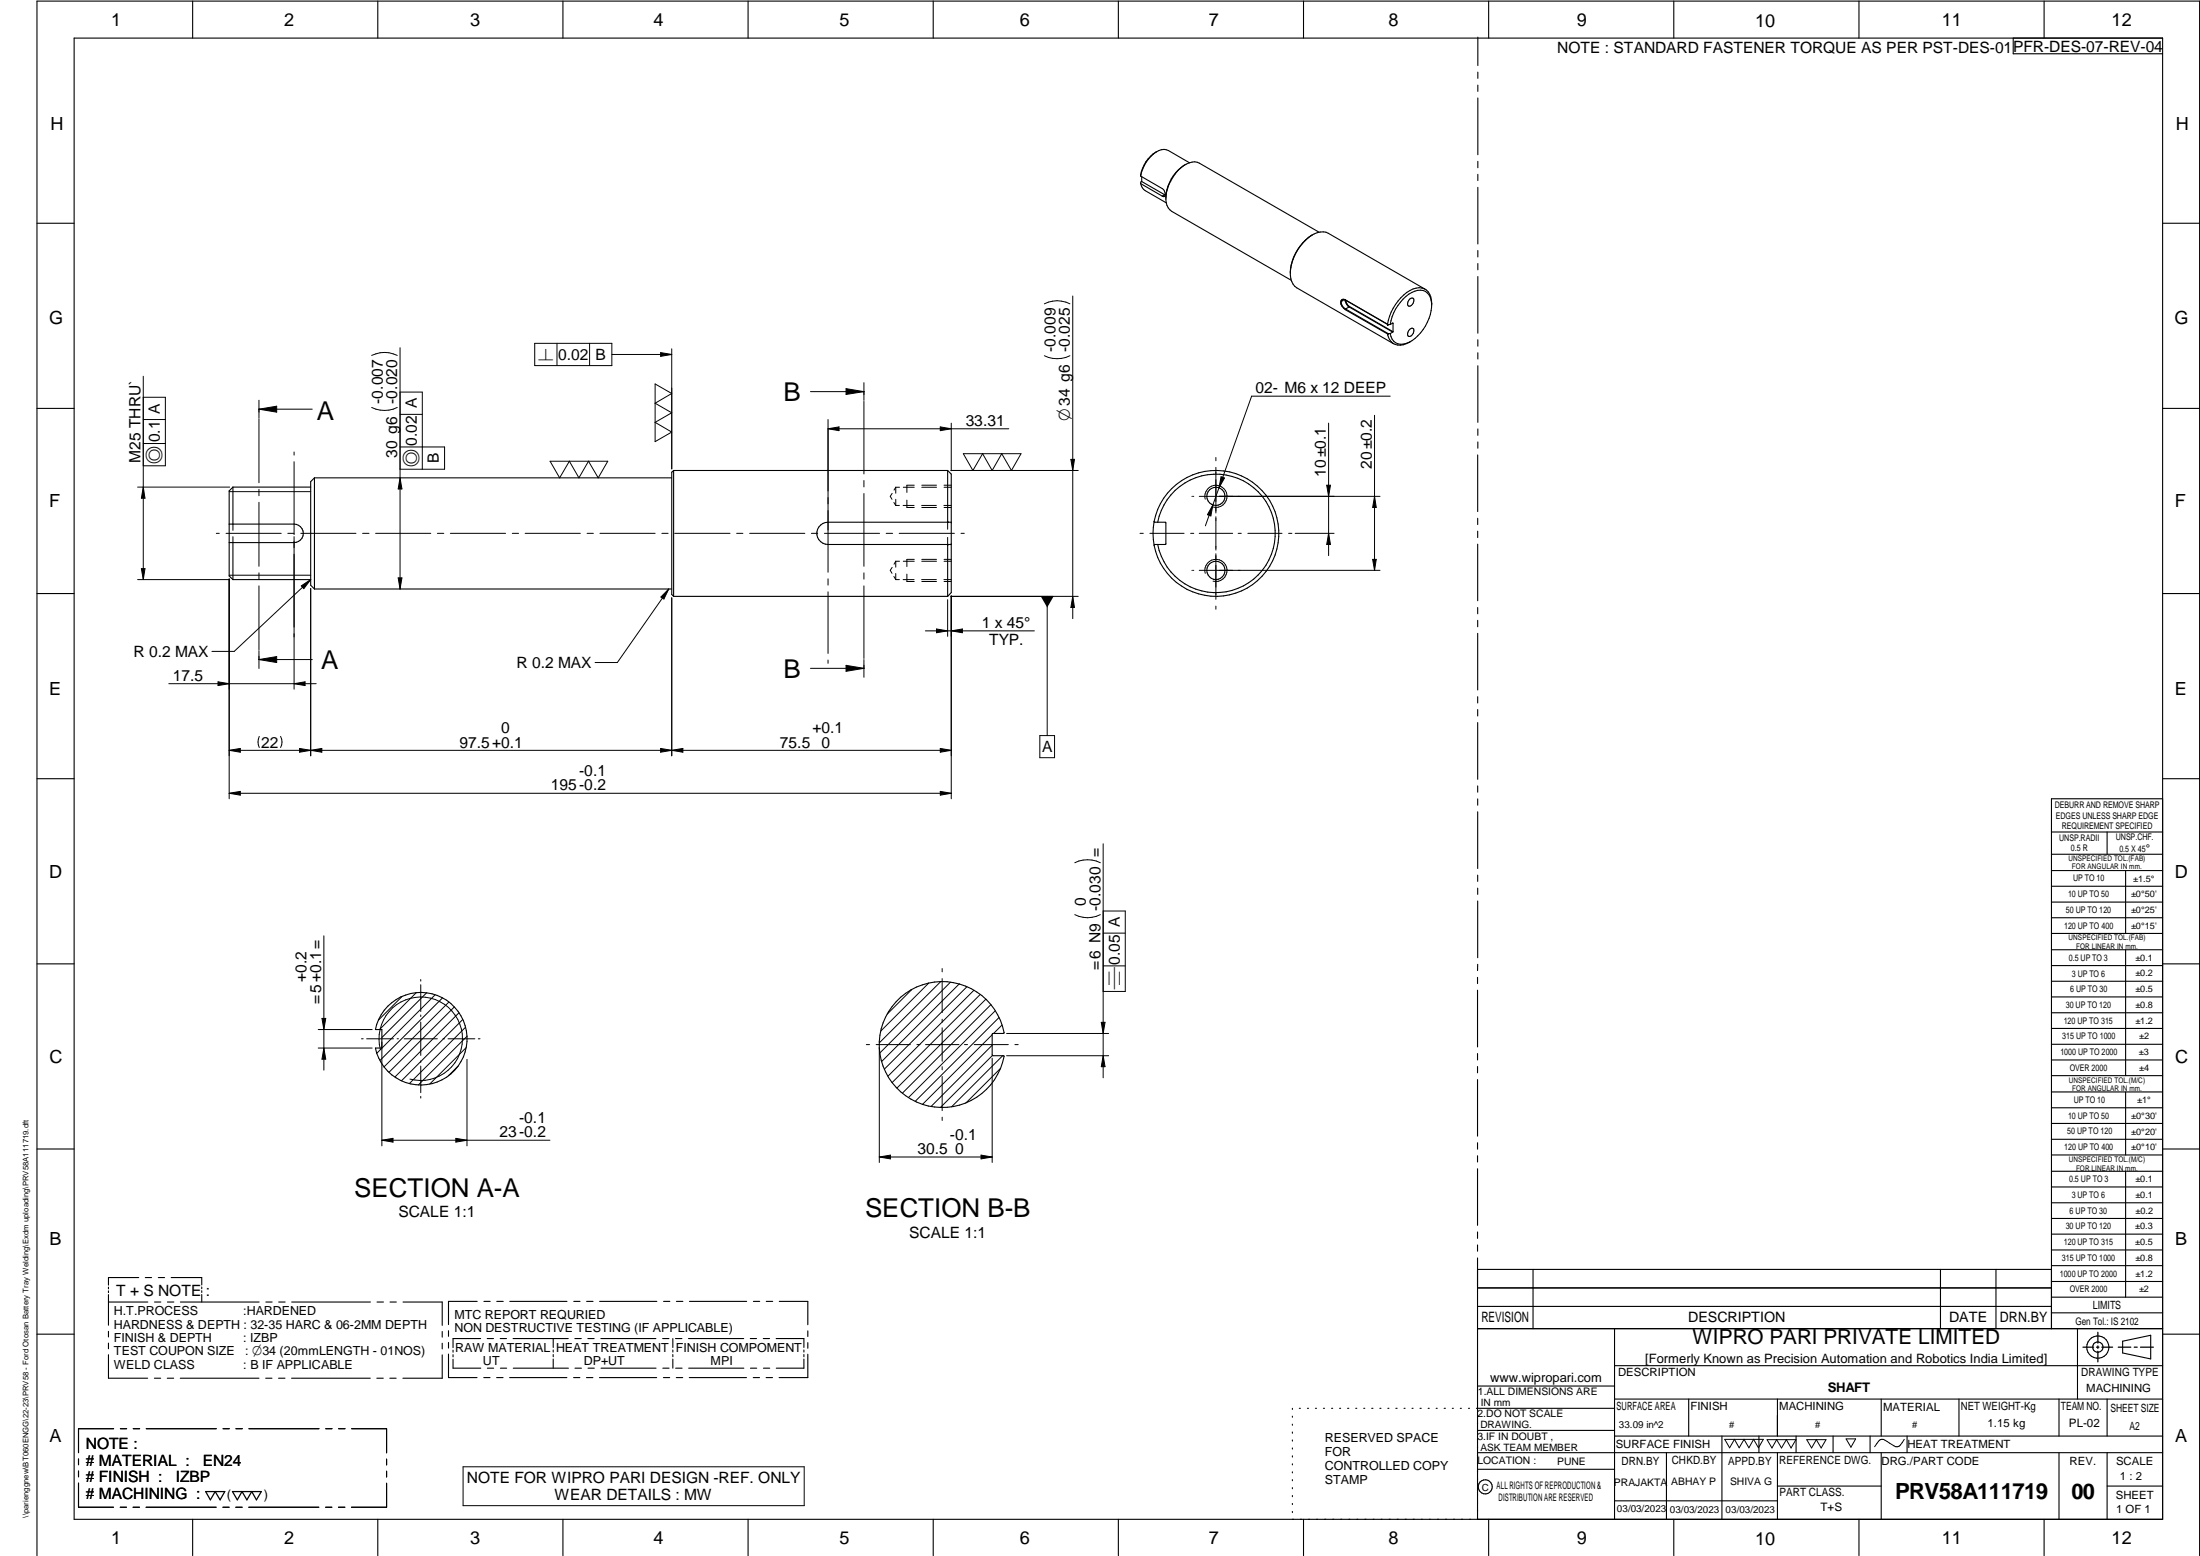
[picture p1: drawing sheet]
<svg xmlns="http://www.w3.org/2000/svg" width="594mm" height="420mm" viewBox="0 0 594 420" stroke-linecap="round" stroke-linejoin="round" font-family="sans-serif">
<g fill="none" stroke="#000" stroke-width=".3">
<path d="M20 10.3h564v400h-564zM52 .3v10M102 .3v10M152 .3v10M202 .3v10M252 .3v10M302 .3v10M352 .3v10M399.1 10v7.7M399.1 19.5v1.7M402 .3v10M452 .3v10"/>
<path d="M502 .3v10M543.6 10.3v4.2h40.4M552 .3v10M399.1 23v1.7M399.1 26.5v15.3M308 49.6a2.92 2.92 0 0 0 1.2 1.9l5.8 3.3M308 47.5l5.9 3.4a1.32 1.32 0 0 1 .4 2.2l-.4-.1M308 49.6l5.9 3.4M308.3 49l-.2 .1-.1 .5M308.3 47.7v1.3M308.3 49l6.2 3.6M312.4 41a8.6 8.6 0 0 0-4.4 6.5"/>
<path d="M314.5 52.6l.2 .1M314.5 52.6l-.6 .4M314.8 53.6a10.4 10.4 0 0 1 7.1-9.8l.7-.1 1.3 .4 32.3 18.6M318.8 45.4a11.2 11.2 0 0 0-3.9 9.3 3.4 3.4 0 0 0 1.5 2.4l32.3 18.6M320.1 44.4l-1.1 .8M321.2 43.9l-5.7-3.3a4 4 0 0 0-4.7 1.6 10.7 10.7 0 0 0-2.8 5.3M399.1 43.6v1.7M399.1 47.1v1.7M399.1 50.6v15.3M10 60.3h10M354.5 63.4a12.6 12.6 0 0 0-6.1 10.2M384.8 78.1l-26.1-15.1a5.6 5.6 0 0 0-6.4 2.1 12.4 12.4 0 0 0-3.7 10.1 3.8 3.8 0 0 0 1.6 2.5l26.1 15.1"/>
<path d="M399.1 67.6v1.8M399.1 71.2v1.7M399.1 74.7v15.3M584 60.3h10M362.5 80.9h.1M362.5 80.9a1.36 1.36 0 0 0 .4 2.2l.4 .3M362.6 80.9h.1M363 80.9a.86 .86 0 0 0-.9 .3 .86 .86 0 0 0 0 1l1.2 1.4M363 80.9h.3M363.1 80.9h-.5M363.1 80.9l.2 .1M363.3 81h.1"/>
<path d="M363.3 81l.4 1.3 .6 .6M363.3 80.9l11.4 6.6M363.3 83.6l11.4 6.6M363.3 80.9v.1M363.3 81l11.4 6.6h.7M363.3 83.4l11.6 6.7M363.3 83.4v.2M363.4 81.1a2.2 2.2 0 0 0 1 1.7M364.3 82.9l-1 .5M364.3 82.9l11.8 6.8M364.4 82.8l11.8 6.8M364.4 82.8l-.1 .1"/>
<path d="M374.7 87.5h.1M374.7 90.1h.1M374.7 90.2h.1M374.7 90.2a3.4 3.4 0 0 0 5.1 2.6l1.2-.6M374.7 87.6h.1M374.8 87.6h.1M374.8 90.1h-.1M374.9 90.1h.1M374.9 90.1h.5M375.4 87.6a12 12 0 0 1 6.7-9 3.2 3.2 0 0 1 4.5 3.3 11.8 11.8 0 0 1-7 10.9 3 3 0 0 1-4.2-2.7M375.4 87.6l.8-.3v2.3M376.1 89.7l-.7 .4"/>
<path d="M376.2 89.6l-.1 .1M380.7 88.9l.6-.3 .2 .1a1.43 1.43 0 0 1-1.1 2.1 1.26 1.26 0 0 1 .3-1.9zM380.7 80.8l.8-.3a1.43 1.43 0 0 1-1.1 2.2 1.26 1.26 0 0 1 .3-1.9zM386.6 82.4a4.1 4.1 0 0 0-2.7-4.6 7.4 7.4 0 0 0-6.4 3.5l-.7 .9a12.7 12.7 0 0 0-2.1 5.3M399.1 91.7v1.8M399.1 95.2v1.7M399.1 98.8v15.2M10 110.3h10M399.1 115.8v1.8M399.1 119.3v1.7M584 110.3h10M62.9 131.5v10"/>
<path d="M62.9 131.5l-1 1v23l1 1M62.9 131.5h21M84.9 129v30M84.9 129l-1 1v28l1 1M84.9 129h96.5M181.9 127v34M181.9 127l-.5 .5v33l.5 .5M181.9 127h74M255.9 127l1 1v32l-1 1M255.9 127v13.8l.2 .2M316.4 132a17 17 0 0 1 26.2 2.6 17 17 0 0 1-7.8 25.1 17 17 0 0 1-23.1-12.6l3-.1 .1-.2v-5.7l-3.1-.1a15.8 15.8 0 0 1 4.7-9zM399 122.9v15.2"/>
<path d="M399 140v1.6M61.9 141.5h17.5a2.5 2.5 0 0 1 2.5 2.5 2.5 2.5 0 0 1-2.5 2.5h-17.5M62.9 146.5v10M62.9 156.5h21M84.9 159h96.5M256.1 147l-.2 .3v13.7M256.9 141h-33.3a3 3 0 0 0-3 3 3 3 0 0 0 3 3h33.3M311.7 140.8a17.6 17.6 0 0 0 0 6.4M312.6 141a16 16 0 0 1 24.6-10.3 16 16 0 0 1 0 26.6 16 16 0 0 1-24.6-10.3M399 143.4v1.8M399 146.9v15.3M10 160.3h10"/>
<path d="M181.9 161h74M399 164v1.7M399 167.5v1.7M399 171v15.3M584 160.3h10M399 188.1v1.7M399 191.6v1.7M399 195.1v15.3M10 210.3h10M399 212.2v1.7M399 215.7v1.7M399 219.2v15.3"/>
<path d="M584 215.7h-30v143.1M584 210.3h10M399 236.3v1.7M399 239.8v1.7M554 224.7h30M554 230.7h30M554 235.1h30M554 239.3h30M569 224.7v6M574 235.1v17M399 243.3v15.3M554 243.6h30"/>
<path d="M554 247.8h30M554 252.1h30M554 256.5h30M574 256.5v33.9M10 260.3h10M104.7 271.7a12.5 12.5 0 0 1 19.3 1.8 12.5 12.5 0 0 1-5.5 18.5 12.5 12.5 0 0 1-17.1-9h1.7v-5h-1.7a12.4 12.4 0 0 1 3.3-6.3zM242 270.5a16.9 16.9 0 0 1 17.2-4.8 16.9 16.9 0 0 1 11.9 13.3l-3 .1-.2 .2v5.6l.2 .2h3a17 17 0 0 1-24.3 12.1 17 17 0 0 1-4.8-26.7zM399 263.9v1.7M399 267.4v15.3M399 260.4v1.7M554 260.7h30M554 265h30"/>
<path d="M554 269.2h30M554 273.5h30M554 277.7h30M584 260.3h10M399 284.5v1.7M399 288v1.7M399 291.5v15.3M554 282h30M554 286.2h30M554 290.4h30M554 294.9h30M554 299.1h30"/>
<path d="M574 294.9v17M10 310.3h10M399 308.6v1.7M399 312.1v1.7M399 315.6v15.3M554 303.4h30M554 307.6h30M554 311.9h30M554 316.3h30M574 316.3v34M584 310.3h10M399 332.7v1.7"/>
<path d="M399 336.2v1.7M399 339.7v70.6M554 320.5h30M554 324.8h30M554 329h30M554 333.2h30M554 337.5h30M29.3 351.6h10.6M29.3 347.6v.4M29.3 348.6v.4M29.3 349.6v8.2M29.3 359.5v1.5"/>
<path d="M37.5 345h-8.2v2M39.2 345h1.7M41.7 351.6h1.7M42.8 345h1.6M45.2 351.6h1.7M46.2 345h8.3v2M48.7 351.6h21.3M54.5 347.5v.5M54.5 348.5v.5M54.5 349.5v2.1M71.8 351.6h1.7M75.3 351.6h1.7"/>
<path d="M78.8 351.6h21.2M101.8 351.6h1.7M105.3 351.6h1.7M108.8 351.6h10.6v6.3M119.4 359.5v1.6M121.1 359.3v1.5M128.9 351.4h-7.8v6.3M130.7 351.4h1.7M134.1 351.4h1.8M137.7 351.4h15.4M154.9 351.4h1.7M158.4 351.4h1.7"/>
<path d="M161.9 351.4h15.5M179.2 351.4h1.7M182.7 351.4h1.7M186.2 351.4h15.4M203.4 351.4h1.7M206.9 351.4h1.8M210.4 351.4h7.7v6.3M218.1 359.4v1.5M399 358.8h185M399 352.8h155M399 347.8h155M399 342.8h155"/>
<path d="M414 342.8v16M436 358.8v51.5M524 342.8v16M539 342.8v16M554 341.8h30M554 346h30M554 350.3h30M554 354.5h30M561 358.8v19M10 360.3h10M29.3 362.7v1.5M29.3 365.8v6.4h10.6"/>
<path d="M41.7 372.2h1.7M45.2 372.2h1.7M48.7 372.2h21.2M71.7 372.2h1.7M75.2 372.2h1.8M78.7 372.2h21.3M101.8 372.2h1.7M105.3 372.2h1.7M119.4 362.7v1.5M119.4 365.8v6.4h-10.6M121.1 362.5v1.5M121.1 365.6v6.4h7.7"/>
<path d="M122.3 367v2.4h7.5M122.3 364.6v.5M122.3 365.8v.6M129.8 361.4h-7.5v2.5M130.6 372h1.7M131.6 361.4h1.7M131.6 369.4h1.7M134.1 372h1.7M135.1 361.4h1.7M135.1 369.4h1.7M137.6 372h15.5M138.6 361.4h14.9"/>
<path d="M138.6 369.4h14.9M149.4 361.4v2.5M149.4 364.5v.6M149.4 365.8v.6M149.4 367v2.4M154.9 372h1.7M155.2 361.4h1.8M155.3 369.4h1.7M158.4 372h1.7M158.7 361.4h1.7M158.8 369.4h1.7M161.9 372h15.4"/>
<path d="M162.3 361.4h14.8M162.3 369.4h14.9M178.9 361.4h1.7M179 369.4h1.7M179.1 372h1.7M181.7 361.4v2.5M181.7 364.5v.6M181.7 365.8v.6M181.7 367v2.4M182.4 361.4h1.7M182.4 369.4h1.8M182.6 372h1.8"/>
<path d="M185.9 361.4h14.9M186 369.4h14.9M186.1 372h15.5M202.6 361.4h1.7M202.6 369.4h1.7M203.4 372h1.7M206.1 361.4h1.7M206.2 369.4h1.6M206.9 372h1.7M209.6 361.4h7.5v2.5M217.1 364.5v.6M217.1 365.8v.6"/>
<path d="M217.1 367v2.4h-7.5M218.1 362.5v1.6M218.1 365.7v6.3h-7.7M399 374.3h37M436 368.8h148M436 377.8h148M456 377.8v10M480 377.8v10M508 377.8v10M529 377.8v10M556 377.8v10M569 377.8v10"/>
<path d="M573.2 362.2l7.6-1.6v6.3l-7.6-1.6zM584 360.3h10M21.2 394v1.5M21.2 397.2v1.6M30.7 385.8h-9.5v6.5M32.5 385.8h1.7M36 385.8h1.7M39.5 385.8h18.9M60.2 385.8h1.7M63.7 385.8h1.7M67.2 385.8h18.9M88 385.8h1.7"/>
<path d="M91.4 385.8h1.8M94.9 385.8h9.5v6.5M104.4 394v1.6M104.4 397.3v1.5M349 380.3v.3M349 382.4v.3M349 384.6v.3M349 386.7v.3M349 388.8v.3M349 391v.3M349 393.1v.3M349 395.3v.3"/>
<path d="M349 397.4v.3M349 399.5v.3M350.9 380.3h.2M353.1 380.3h.2M355.2 380.3h.3M357.4 380.3h.3M359.6 380.3h.3M361.7 380.3h.3M363.9 380.3h.3M366.1 380.3h.3M368.3 380.3h.2M370.4 380.3h.3"/>
<path d="M372.6 380.3h.3M374.8 380.3h.3M376.9 380.3h.4M379.1 380.3h.3M381.3 380.3h.3M383.4 380.3h.4M385.6 380.3h.3M387.8 380.3h.3M390 380.3h.3M392.2 380.3h.3M394.3 380.3h.3M396.5 380.3h.3"/>
<path d="M398.7 380.3h37.3M399 396.7h37M399 392.3h185M399 386.2h37M436 387.8h148M450 392.3v18M465 387.8v22.5M475 387.8v4.5M480 392.3v18M485 387.8v4.5M495 387.8v4.5M505 387.8v4.5"/>
<path d="M508 392.3v18M515 387.8v4.5M556 392.3v18M569 392.3v18M21.2 400.5v6.5h9.4M32.5 407h1.7M35.9 407h1.8M39.4 407h19M52 410.3v9.7M60.2 407h1.7M63.7 407h1.7M67.2 407h18.9"/>
<path d="M87.9 407h1.7M91.4 407h1.7M102 410.3v9.7M104.4 400.5v6.5h-9.5M152 410.3v9.7M202 410.3v9.7M252 410.3v9.7M302 410.3v9.7M349 401.7v.3M349 403.8v.4M349 406v.3M349 408.1v.3"/>
<path d="M352 410.3v9.7M402 410.3v9.7M436 405.3h44M452 410.3v9.7M480 401.3h28M502 410.3v9.7M552 410.3v9.7M569 401.3h15M10 420v-419.7h584v419.7"/>
<circle cx="328.3" cy="134" r="2.45"/>
<circle cx="328.3" cy="154" r="2.46"/>
<circle cx="566.5" cy="363.7" r="1.39"/>
<circle cx="566.5" cy="363.8" r="3"/>
<circle cx="401.1" cy="401.5" r="1.9"/>
</g>
<path d="M566.5 359.7v3M562.5 363.8h2.9M566.1 363.8h.7M566.5 363.4v.7M566.5 364.9v2.8M567.6 363.8h2.9M572 363.8h3.4M576.3 363.8h.8M578 363.8h3.5M55.5 402.8h5.2l-1.3 2.2-1.3-2.2-1.3 2.2zM62.8 402.8h7.8l-1.3 2.2-1.3-2.2-1.3 2.2-1.3-2.2-1.3 2.2z" fill="none" stroke="#000" stroke-width=".34"/>
<g fill="none" stroke="#000" stroke-width=".27">
<path d="M289.7 79.9v87.1M100.4 96a7.8 7.8 0 0 1 6.9 0M108 93.9v65.1M144.4 92.7h20.8v6h-20.8zM150.4 92.7v6M159.2 92.7v6M165.2 95.7h16.2M178.4 95.2l3 .5-3 .5zM181.4 94.2v32.4M282 96.1a7.8 7.8 0 0 0 6.9 0M282 82a7.5 7.5 0 0 1 6.9 0M38.7 101.6v54.9"/>
<path d="M38.7 119.8h6M38.7 113.3h6M38.7 107.3h6v18.5h-6M69.9 108.1v4.8M69.9 113.1v17.2M69.9 110.5h14.4M69.9 110.5l4.8-.8v1.6zM100.4 110a7.8 7.8 0 0 0 6.9 0M108 111.9h6M108 105.9h6v20.8M176.9 103.7l4.5 2.6-4.5 2.6 4.5 2.6-4.5 2.5 4.5 2.7-4.5 2.6zM218.9 105.7h14.4"/>
<path d="M223.6 113.3v.8M223.6 114.3v40.2M223.6 115.8l3-.5v1zM223.6 115.8h48.8M228.5 104.9l4.8 .8-4.8 .8zM233.3 103.3v4.8M233.3 108.4v19.6M253.9 115.3l3 .5-3 .5zM256.9 114.3v12.8M358.8 114.3v35.7M371.2 112.1v41.9M375.4 107h-37.4l-8.8 24.7"/>
<path d="M37.2 131.5h24.8M38.7 131.5l.5 3h-1zM61.9 132.8h22M69.9 132.1v1.8M69.9 135.6v17.3M79.4 122v.9M79.4 124.7v19.7M108 129l.5 3h-1zM108 120.7h12.1v6h-12.1M148.5 124.5h15.6l-2.6 4.5-2.6-4.5-2.6 4.5-2.6-4.5-2.6 4.5zM233.3 129.8v1.7M233.3 133.3v19.6"/>
<path d="M240.9 133.2l-.5 .8 .5 .8M241.4 135.7l.5 .8M241.9 131.6v1.6M241.9 134.8v1.7M241.9 136.5h1M241.9 131.6h1M241.9 131.6l-.5 .7M243.9 136.5h2.9M243.9 131.6h3M244.9 135v2h2M246.9 131h-2v2M248.9 136.5h4"/>
<path d="M248.9 131.6h4M248.9 137h4M248.9 131h4M254.9 136.5h2M254.9 131.6h2M254.9 137h2M254.9 131h2M256.8 127h34.4M260.1 122.5h15.6l-2.6 4.5-2.6-4.5-2.6 4.5-2.6-4.5-2.6 4.5zM289.2 124h.9l-.4 3zM321.9 134h.1M322.2 134h.2"/>
<path d="M323.8 134h48.9M325.5 134.8a2.99 2.99 0 0 1 2.6-3.8 2.99 2.99 0 0 1 3.2 3.3 2.99 2.99 0 0 1-3.7 2.6M327.5 136.4l-.5 2.9-1-.3zM328.3 123.5v.9M328.3 126.2v12.3M328.3 139.5v9M329.2 131.7l-3.7 10.3M329.7 128.7l1 .4-1.5 2.6zM358.3 131h1l-.5 3zM371.2 134l.4 3h-.9zM37.2 156.5h24.8M38.2 153.5h1l-.5 3z"/>
<path d="M58.4 144h.8M61 144h14.9M61.9 155.3h22M61.9 156.2v59.5M62.9 141.5v1.7M62.9 144.9v1.6M69.9 154.7v1.7M69.9 158.2v17.2M77.7 144h1.7M79.4 144.9v41.2M81.2 144h14.9M81.4 158.2l2.5-1.7-1.9 2.5z"/>
<path d="M83.9 158.9v45.2M83.9 156.5l-20.7 19.4h-6M97.9 144h1.7M101.4 144h14.9M107.5 156h1l-.5 3zM118.1 144h1.7M121.6 144h14.9M138.3 144h1.7M141.8 144h14.9M158.5 144h1.7M162 144h14.9M178.7 144h1.7"/>
<path d="M180.6 159l-13.9 19.9h-6M180.6 159l-1.3 2.8-.8-.6zM182.2 144h14.9M198.9 144h1.7M202.4 144h14.9M219.1 144h1.7M222.6 144h14.9M223.6 156.3v1.7M223.6 159.8v16.6M233.3 154.7v1.7M233.3 158.2v19.6M239.3 144h1.7"/>
<path d="M240.9 153.2l-.5 .8 .5 .8M241.4 155.7l.5 .8M241.9 151.6v1.6M241.9 154.9v1.6M241.9 156.5h1M241.9 151.6h1M241.9 151.6l-.5 .8M242.8 144h14.9M243.9 156.5h2.9M243.9 151.6h3M244.9 155v2h2M246.9 151h-2v2"/>
<path d="M248.9 156.5h4M248.9 151.6h4M248.9 157h4M248.9 151h4M254.9 156.5h2M254.9 151.6h2M254.9 157h2M254.9 151h2M255.9 140.8v2.1M255.9 145.1v2.2M259.5 144h.9M307.8 144h.9"/>
<path d="M310.5 144h9.2M321.5 144h.9M321.9 154h.1M322.2 154h.2M323.8 144h9.1M323.8 154h48.9M325.5 154.8a3 3 0 0 1 2.6-3.8 3 3 0 0 1 3.2 3.3 3 3 0 0 1-3.7 2.6M328.3 149.5v12.3M334.3 144h.9M337 144h9.2M348 144h.9M349.8 144h10.4"/>
<path d="M358.8 144l.5 3h-1zM370.7 151h.9l-.4 3zM69.9 175.7v4.8M69.9 178.1l4.8-.8v1.6zM69.9 178.1h14.4M181.4 161.4v42.7M223.6 178.2v.9M228.5 179.7l4.8 .8-4.8 .8zM233.3 178.1v4.8M249.9 170.3h29.4M252.9 169.8l3 .5-3 .6zM255.9 161.9v9.9"/>
<path d="M256.8 161h34.4M256.9 160.9v54.8M256.9 170.3l3-.5v1.1zM282.8 161v37.6M289.7 161l.4 3h-.9zM328.3 163.7v.8M45.6 184.6h39.8M58.9 184.1l3 .5-3 .5zM70 198.8a3.5 3.5 0 0 0 0 3M75.8 198.8a3.2 3.2 0 0 1 0 3M79.4 184.6l3-.5v1zM218.9 180.5h14.4"/>
<path d="M280.8 198.6h4v6h-4zM61.9 202.6l3-.5v1zM61.9 214.2l3-.5v1zM61.9 202.6h195M61.9 214.2h195M80.9 202.1l6 1v-1l-6 1zM178.4 202.1l6 1v-1l-6 1zM253.9 202.1l3 .5-3 .5zM253.9 213.7l3 .5-3 .5zM290.2 233a7.8 7.8 0 0 1 6.9 0M297.9 227.8v63.2M87.5 252.7v36.3"/>
<path d="M290.2 247a7.5 7.5 0 0 0 6.9 0M297.9 252h6M297.9 246h6v21.7h-6M85.9 278h14.6M86.9 275h1.1l-.5 3zM108.6 269.1l-6.4 6.4M112.4 268.1l-9.9 9.9M113.6 264.5v.4M113.6 265.9v7.2M113.6 274.1v.4M113.6 276v9M115.2 268.1l-12.1 12.1"/>
<path d="M117.5 268.6l-15.7 15.8M119.5 269.5l-16.9 16.8M121.2 270.6l-17.5 17.5M122.7 271.9l-17.7 17.7M123.9 273.5l-17.3 17.3M125 275.3l-16.6 16.5M125.7 277.4l-15.2 15.2M126.1 279.8l-13.2 13.2M246.2 267.2l-6.6 6.7M250.8 265.5l-12.9 12.9M254 265.1l-16.6 16.5M254.4 261.5v.9"/>
<path d="M254.4 264.2v9.2M254.4 275.2v.9M254.4 277.5v9.1M256.7 265.2l-19.1 19.1M259 265.7l-20.9 20.9M261.1 266.4l-22.3 22.3M263 267.4l-23.2 23.2M264.7 268.5l-23.8 23.8M266.2 269.8l-24 24M267.6 271.3l-23.9 23.9M267.9 279.4l-18.8 18.8M268.8 272.9l-23.5 23.5"/>
<path d="M269.8 274.7l-22.7 22.7M270.6 276.8l-2.3 2.3M271.8 279.1h27.6M297.4 276.1h1l-.5 3zM297.9 260.8h6M85.9 283h14.6M87.5 283l.5 3h-1.1zM97.6 280.5h.5M99 280.5h7.2M102.7 283.4a11.3 11.3 0 0 1 9.9-14.2 11.3 11.3 0 0 1 12.3 12.3 11.3 11.3 0 0 1-14.2 9.9M103.1 281.4v28M107.2 280.5h.4"/>
<path d="M109.1 280.5h9M113.6 286.5v.4M113.6 287.9v7.2M113.6 296v.5M119.6 280.5h.5M121 280.5h7.2M123.6 288l-2.5 2.5M125.9 282.9l-9.9 9.8M126.1 286v23.4M129.2 280.5h.4M233.9 282.1h.9M236.6 282.1h9.2"/>
<path d="M237.4 283v30.9M247.6 282.1h.8M249.9 282.1h9M254.4 288v.9M254.4 290.7v9.2M260.4 282.1h.9M263.1 282.1h9.2M267.9 282.2l-16.5 16.6M267.9 285.7v28.2M268 285l-14 14M270.2 288.5l-9.3 9.3M270.8 285.1l-13.8 13.8"/>
<path d="M271.8 285.1h27.6M274.1 282.1h.8M297.9 285.1l.5 2.9h-1zM103.1 307.9l3-.5v1zM103.1 307.9h45.4M123.1 307.4l3 .5-3 .5zM237.4 312.4l3-.5v1zM237.4 312.4h30.5M254.4 301.7v.9M264.9 311.9l3 .5-3 .5zM125 396.1h92.2v10.5h-92.2zM465.7 388.7h10.5l-1.4 2.2-1.3-2.2-1.2 2.2-1.3-2.2-1.4 2.2-1.2-2.2-1.3 2.2z"/>
<path d="M477.2 388.7h7.8l-1.3 2.3-1.3-2.3-1.3 2.3-1.3-2.3-1.3 2.3zM487.9 388.7h5.2l-1.3 2.3-1.3-2.3-1.3 2.3zM498.5 388.5h2.6l-1.3 2.3zM514.2 388.7l-.5 .9a1.46 1.46 0 0 1-2.3 .8l-2.3-1.5a1.45 1.45 0 0 0-2.3 .9l-.6 .9"/>
</g>
<g fill="#000">
<path d="M178.4 95.2l3 .5-3 .5zM69.9 110.5l4.8-.8v1.6zM223.6 115.8l3-.5v1zM228.5 104.9l4.8 .8-4.8 .8zM253.9 115.3l3 .5-3 .5zM38.7 131.5l.5 3h-1zM108 129l.5 3h-1zM289.2 124h.9l-.4 3zM327.5 136.4l-.5 2.9-1-.3zM329.7 128.7l1 .4-1.5 2.6zM358.3 131h1l-.5 3zM371.2 134l.4 3h-.9z"/>
<path d="M38.2 153.5h1l-.5 3zM81.4 158.2l2.5-1.7-1.9 2.5zM107.5 156h1l-.5 3zM358.8 144l.5 3h-1zM370.7 151h.9l-.4 3zM69.9 178.1l4.8-.8v1.6zM180.6 159l-1.3 2.8-.8-.6zM252.9 169.8l3 .5-3 .6zM256.9 170.3l3-.5v1.1zM281 161h3.5l-1.7 3zM289.7 161l.4 3h-.9zM58.9 184.1l3 .5-3 .5z"/>
<path d="M79.4 184.6l3-.5v1zM228.5 179.7l4.8 .8-4.8 .8zM61.9 202.6l3-.5v1zM61.9 214.2l3-.5v1zM80.9 202.1l3 .5-3 .5zM83.9 202.6l3-.5v1zM178.4 202.1l3 .5-3 .5zM181.4 202.6l3-.5v1zM253.9 202.1l3 .5-3 .5zM253.9 213.7l3 .5-3 .5zM86.9 275h1.1l-.5 3zM297.4 276.1h1l-.5 3z"/>
<path d="M87.5 283l.5 3h-1.1zM297.9 285.1l.5 2.9h-1zM103.1 307.9l3-.5v1zM123.1 307.4l3 .5-3 .5zM237.4 312.4l3-.5v1zM264.9 311.9l3 .5-3 .5z"/>
</g>
<g font-size="7">
<text x="85.5" y="113.5">A</text>
<text x="211.5" y="108.2">B</text>
<text x="86.7" y="180.6">A</text>
<text x="211.5" y="183">B</text>
<text x="95.7" y="323.1">SECTION A-A</text>
<text x="233.6" y="328.7">SECTION B-B</text>
</g>
<text font-size="6" x="511.7" y="404.9">PRV58A111719</text>
<text font-size="5.9" x="559.4" y="404.8">00</text>
<text font-size="5.6" x="457" y="363">WIPRO PARI PRIVATE LIMITED</text>
<g font-size="4.9">
<text x="30.1" y="6.9">1</text>
<text x="76.7" y="6.9">2</text>
<text x="127" y="6.9">3</text>
<text x="176.5" y="6.9">4</text>
<text x="226.7" y="6.9">5</text>
<text x="275.4" y="6.9">6</text>
<text x="326.4" y="6.9">7</text>
<text x="375" y="6.9">8</text>
<text x="425.8" y="6.9">9</text>
<text x="473.9" y="7.3">10</text>
<text x="524.3" y="6.9">11</text>
<text x="570.2" y="6.9">12</text>
<text x="13.6" y="35.1">H</text>
<text x="587.6" y="35.1">H</text>
<text x="13.2" y="87.5">G</text>
<text x="587.2" y="87.5">G</text>
<text x="13.2" y="137">F</text>
<text x="587.2" y="137">F</text>
<text x="13.2" y="187.6">E</text>
<text x="587.2" y="187.6">E</text>
<text x="13.2" y="237">D</text>
<text x="587.2" y="237">D</text>
<text x="13.4" y="287.1">C</text>
<text x="587.4" y="287.1">C</text>
<text x="13.4" y="336.2">B</text>
<text x="587.4" y="336.2">B</text>
<text x="13.4" y="389.3">A</text>
<text x="587.4" y="389.3">A</text>
<text x="30.1" y="416.9">1</text>
<text x="76.7" y="416.9">2</text>
<text x="127" y="416.9">3</text>
<text x="176.5" y="416.9">4</text>
<text x="226.7" y="416.9">5</text>
<text x="275.4" y="416.9">6</text>
<text x="326.4" y="416.9">7</text>
<text x="375" y="416.9">8</text>
<text x="425.8" y="416.9">9</text>
<text x="473.9" y="417.3">10</text>
<text x="524.3" y="416.9">11</text>
<text x="570.2" y="416.9">12</text>
</g>
<g font-size="4.6">
<text x="145.3" y="97.2">n</text>
<text x="288.9" y="113.7" transform="rotate(-90 288.9 113.7)">O34 g6</text>
<text x="43.2" y="125.2" transform="rotate(-90 43.2 125.2)">a</text>
<text x="112.5" y="126.2" transform="rotate(-90 112.5 126.2)">a</text>
<text x="302.4" y="267.4" transform="rotate(-90 302.4 267.4)">d</text>
</g>
<g font-size="4.2">
<text x="420.5" y="14.3">NOTE : STANDARD FASTENER TORQUE AS PER PST-DES-01</text>
<text x="543.6" y="14">PFR-DES-07-REV-04</text>
<text x="285" y="95" transform="rotate(-90 285 95)">-0.009</text>
<text x="288.9" y="95" transform="rotate(-90 288.9 95)">-0.025</text>
<text x="150.7" y="97.2">0.02 B</text>
<text x="339" y="106.2">02- M6 x 12 DEEP</text>
<text x="103.4" y="109" transform="rotate(-90 103.4 109)">-0.007</text>
<text x="107.3" y="109" transform="rotate(-90 107.3 109)">-0.020</text>
<text x="43.2" y="119.5" transform="rotate(-90 43.2 119.5)">0.1 A</text>
<text x="260.8" y="115">33.31</text>
<text x="37.9" y="125" transform="rotate(-90 37.9 125)">M25 THRU`</text>
<text x="107.3" y="123.6" transform="rotate(-90 107.3 123.6)">30 g6</text>
<text x="112.5" y="120.4" transform="rotate(-90 112.5 120.4)">0.02 A</text>
<text x="118.5" y="125.1" transform="rotate(-90 118.5 125.1)">B</text>
<text x="358" y="128.8" transform="rotate(-90 358 128.8)">10±0.1</text>
<text x="370.4" y="126.7" transform="rotate(-90 370.4 126.7)">20±0.2</text>
<text x="265.2" y="169.6">1 x 45°</text>
<text x="36.1" y="177.4">R 0.2 MAX</text>
<text x="267.1" y="174.1">TYP.</text>
<text x="46.6" y="183.9">17.5</text>
<text x="139.5" y="180.4">R 0.2 MAX</text>
<text x="135.3" y="198">0</text>
<text x="219.4" y="198">+0.1</text>
<text x="70.6" y="201.8">22</text>
<text x="124.1" y="201.8">97.5+0.1</text>
<text x="210.6" y="201.8">75.5</text>
<text x="221.8" y="201.8">0</text>
<text x="281.4" y="203.1">A</text>
<text x="156.4" y="209.6">-0.1</text>
<text x="148.8" y="213.4">195-0.2</text>
<text x="293.2" y="244.6" transform="rotate(-90 293.2 244.6)">0</text>
<text x="297.1" y="246" transform="rotate(-90 297.1 246)">-0.030 =</text>
<text x="297.1" y="261.9" transform="rotate(-90 297.1 261.9)">=6 N9</text>
<text x="302.4" y="260.5" transform="rotate(-90 302.4 260.5)">0.05 A</text>
<text x="82.8" y="265" transform="rotate(-90 82.8 265)">+0.2</text>
<text x="86.7" y="271" transform="rotate(-90 86.7 271)">=5+0.1=</text>
<text x="140.2" y="303.2">-0.1</text>
<text x="134.9" y="307.1">23-0.2</text>
<text x="247.7" y="311.7">30.5</text>
<text x="256.5" y="307.8">-0.1</text>
<text x="257.9" y="311.7">0</text>
<text x="107.6" y="328.6">SCALE 1:1</text>
<text x="245.5" y="334.2">SCALE 1:1</text>
<text x="31.4" y="349.9">T + S NOTE :</text>
<text x="23.2" y="391.3">NOTE :</text>
<text x="23.2" y="395.8"># MATERIAL :</text>
<text x="54.8" y="395.8">EN24</text>
<text x="23.2" y="400.3"># FINISH :</text>
<text x="47.4" y="400.3">IZBP</text>
<text x="126.1" y="400.6">NOTE FOR WIPRO PARI DESIGN -REF. ONLY</text>
<text x="23.2" y="404.8"># MACHINING :</text>
<text x="149.8" y="405">WEAR DETAILS : MW</text>
</g>
<g font-size="3.9">
<text x="400" y="357.1">REVISION</text>
<text x="455.9" y="357.1">DESCRIPTION</text>
<text x="526.4" y="357.1">DATE</text>
<text x="540" y="357.1">DRN.BY</text>
</g>
<text font-size="3.6" x="493.6" y="375.8">SHAFT</text>
<g font-size="3.5">
<text x="444.3" y="368">[Formerly Known as Precision Automation and Robotics India Limited]</text>
<text x="402.4" y="373.3">www.wipropari.com</text>
<text x="61.3" y="404.7">(</text>
<text x="71.2" y="404.7">)</text>
</g>
<g font-size="3.4">
<text x="30.8" y="355.2">H.T.PROCESS</text>
<text x="30.8" y="358.8">HARDNESS &amp; DEPTH : 32-35 HARC &amp; 06-2MM DEPTH</text>
<text x="65.7" y="355.2">:HARDENED</text>
<text x="122.7" y="356.1">MTC REPORT REQURIED</text>
<text x="122.7" y="359.7">NON DESTRUCTIVE TESTING (IF APPLICABLE)</text>
<text x="30.8" y="362.4">FINISH &amp; DEPTH</text>
<text x="30.8" y="366">TEST COUPON SIZE</text>
<text x="65.7" y="362.4">: IZBP</text>
<text x="66.2" y="366">: O34 (20mmLENGTH - 01NOS)</text>
<text x="122.9" y="365.1">RAW MATERIAL HEAT TREATMENT FINISH COMPOMENT</text>
<text x="30.8" y="369.6">WELD CLASS</text>
<text x="65.7" y="369.6">: B IF APPLICABLE</text>
<text x="130.4" y="368.7">UT</text>
<text x="157.6" y="368.7">DP+UT</text>
<text x="191.9" y="368.7">MPI</text>
<text x="357.8" y="389.5">RESERVED SPACE</text>
<text x="357.8" y="393.3">FOR</text>
<text x="357.8" y="397">CONTROLLED COPY</text>
<text x="357.8" y="400.8">STAMP</text>
</g>
<g font-size="3.1">
<text x="565.1" y="353.5">LIMITS</text>
<text x="437" y="371.6">DESCRIPTION</text>
<text x="562" y="371.7">DRAWING TYPE</text>
<text x="563.4" y="376">MACHINING</text>
<text x="436.5" y="380.8">SURFACE AREA</text>
<text x="456.5" y="380.8">FINISH</text>
<text x="480.5" y="380.8">MACHINING</text>
<text x="508.5" y="380.9">MATERIAL</text>
<text x="529.5" y="380.7">NET WEIGHT-Kg</text>
<text x="556.5" y="380.7">TEAM NO.</text>
<text x="569.9" y="381.2">SHEET SIZE</text>
<text x="536.7" y="385.3">1.15 kg</text>
<text x="558.7" y="385.2">PL-02</text>
<text x="575" y="386.1">A2</text>
<text x="436.3" y="391">SURFACE FINISH</text>
<text x="437.8" y="395.5">DRN.BY</text>
<text x="451.4" y="395.4">CHKD.BY</text>
<text x="466.6" y="395.5">APPD.BY</text>
<text x="480.4" y="395.4">REFERENCE DWG.</text>
<text x="508.1" y="395.7">DRG./PART CODE</text>
<text x="515.1" y="391">HEAT TREATMENT</text>
<text x="558.9" y="395.5">REV.</text>
<text x="571.4" y="395.6">SCALE</text>
<text x="572.4" y="399.5">1 : 2</text>
<text x="480.5" y="404">PART CLASS.</text>
<text x="491.6" y="408">T+S</text>
<text x="571.4" y="404.7">SHEET</text>
<text x="571.4" y="408.5">1 OF 1</text>
</g>
<text font-size="3" x="579.5" y="230.1">°</text>
<g font-size="2.8">
<text x="560.4" y="357.7">Gen Tol.: IS 2102</text>
<text x="399.1" y="376.6">1.ALL DIMENSIONS ARE</text>
<text x="399" y="382.7">2.DO NOT SCALE</text>
<text x="399" y="388.7">3.IF IN DOUBT ,</text>
<text x="399" y="395.4">LOCATION :</text>
<text x="420.5" y="395.6">PUNE</text>
<text x="404.1" y="402">ALL RIGHTS OF REPRODUCTION &amp;</text>
<text x="435.8" y="401.2">PRAJAKTA</text>
<text x="451.3" y="400.9">ABHAY P</text>
<text x="467.2" y="401.1">SHIVA G</text>
<text x="404.7" y="405.4">DISTRIBUTION ARE RESERVED</text>
</g>
<g font-size="2.7">
<text x="399.9" y="379.7">IN mm</text>
<text x="399.7" y="385.7">DRAWING.</text>
<text x="437.2" y="385.5">33.09 in^2</text>
<text x="399.7" y="391.8">ASK TEAM MEMBER</text>
<text x="400.1" y="402.5">C</text>
<text x="436.6" y="408.4">03/03/2023</text>
<text x="450.9" y="408.5">03/03/2023</text>
<text x="466" y="408.6">03/03/2023</text>
</g>
<g font-size="2.5">
<text x="554.9" y="218.3">DEBURR AND REMOVE SHARP</text>
<text x="555.2" y="221">EDGES UNLESS SHARP EDGE</text>
<text x="556.1" y="227.1">UNSP.RADII</text>
<text x="556.8" y="223.8">REQUIREMENT SPECIFIED</text>
<text x="571.4" y="226.9">UNSP.CHF.</text>
<text x="559.2" y="229.9">0.5 R</text>
<text x="572.3" y="230.1">0.5 X 45</text>
<text x="559.8" y="238">UP TO 10</text>
<text x="576.1" y="238.1">±1.5°</text>
<text x="558.5" y="242.2">10 UP TO 50</text>
<text x="575.5" y="242.3">±0°50'</text>
<text x="557.4" y="250.7">120 UP TO 400</text>
<text x="557.9" y="246.5">50 UP TO 120</text>
<text x="575.5" y="250.7">±0°15'</text>
<text x="575.5" y="246.5">±0°25'</text>
<text x="558.7" y="259.4">0.5 UP TO 3</text>
<text x="559.5" y="263.7">3 UP TO 6</text>
<text x="576.6" y="263.6">±0.2</text>
<text x="576.6" y="259.4">±0.1</text>
<text x="559" y="267.9">6 UP TO 30</text>
<text x="576.6" y="267.9">±0.5</text>
<text x="557.8" y="272.2">30 UP TO 120</text>
<text x="576.6" y="272.2">±0.8</text>
<text x="556.9" y="280.7">315 UP TO 1000</text>
<text x="557.3" y="276.4">120 UP TO 315</text>
<text x="576.6" y="276.4">±1.2</text>
<text x="577.7" y="280.7">±2</text>
<text x="556.4" y="284.9">1000 UP TO 2000</text>
<text x="577.6" y="284.9">±3</text>
<text x="558.9" y="289.2">OVER 2000</text>
<text x="577.7" y="289.3">±4</text>
<text x="560" y="297.9">UP TO 10</text>
<text x="577.1" y="297.9">±1°</text>
<text x="558.5" y="302.1">10 UP TO 50</text>
<text x="575.5" y="302.1">±0°30'</text>
<text x="557.4" y="310.6">120 UP TO 400</text>
<text x="558.2" y="306.3">50 UP TO 120</text>
<text x="575.5" y="310.6">±0°10'</text>
<text x="575.5" y="306.4">±0°20'</text>
<text x="558.8" y="319.2">0.5 UP TO 3</text>
<text x="559.4" y="323.4">3 UP TO 6</text>
<text x="576.6" y="323.5">±0.1</text>
<text x="576.6" y="319.2">±0.1</text>
<text x="558.9" y="327.7">6 UP TO 30</text>
<text x="576.7" y="327.7">±0.2</text>
<text x="557.8" y="332">30 UP TO 120</text>
<text x="576.6" y="332">±0.3</text>
<text x="556.8" y="340.5">315 UP TO 1000</text>
<text x="557.3" y="336.3">120 UP TO 315</text>
<text x="576.6" y="336.3">±0.5</text>
<text x="576.6" y="340.5">±0.8</text>
<text x="556.2" y="344.7">1000 UP TO 2000</text>
<text x="576.6" y="344.7">±1.2</text>
<text x="558.9" y="349">OVER 2000</text>
<text x="577.6" y="349">±2</text>
<text x="466.9" y="385.5">#</text>
<text x="490.1" y="385.6">#</text>
<text x="516.3" y="385.7">#</text>
</g>
<g font-size="2.1">
<text x="558.5" y="232.4">UNSPECIFIED TOL.(FAB)</text>
<text x="559.5" y="234.7">FOR ANGULAR IN mm.</text>
<text x="558.6" y="253.9">UNSPECIFIED TOL.(FAB)</text>
<text x="560.7" y="256.3">FOR LINEAR IN mm.</text>
<text x="558.7" y="292.3">UNSPECIFIED TOL.(M/C)</text>
<text x="559.6" y="294.7">FOR ANGULAR IN mm.</text>
<text x="558.7" y="313.7">UNSPECIFIED TOL.(M/C)</text>
<text x="560.6" y="316.1">FOR LINEAR IN mm.</text>
<text x="7.7" y="409.8" transform="rotate(-90 7.7 409.8)">\\parienggnew\BT060ENGG\22-23\PRV58 - Ford Otosan Battery Tray Welding\Exdm uploading\PRV58A111719.dft</text>
</g>
</svg>
